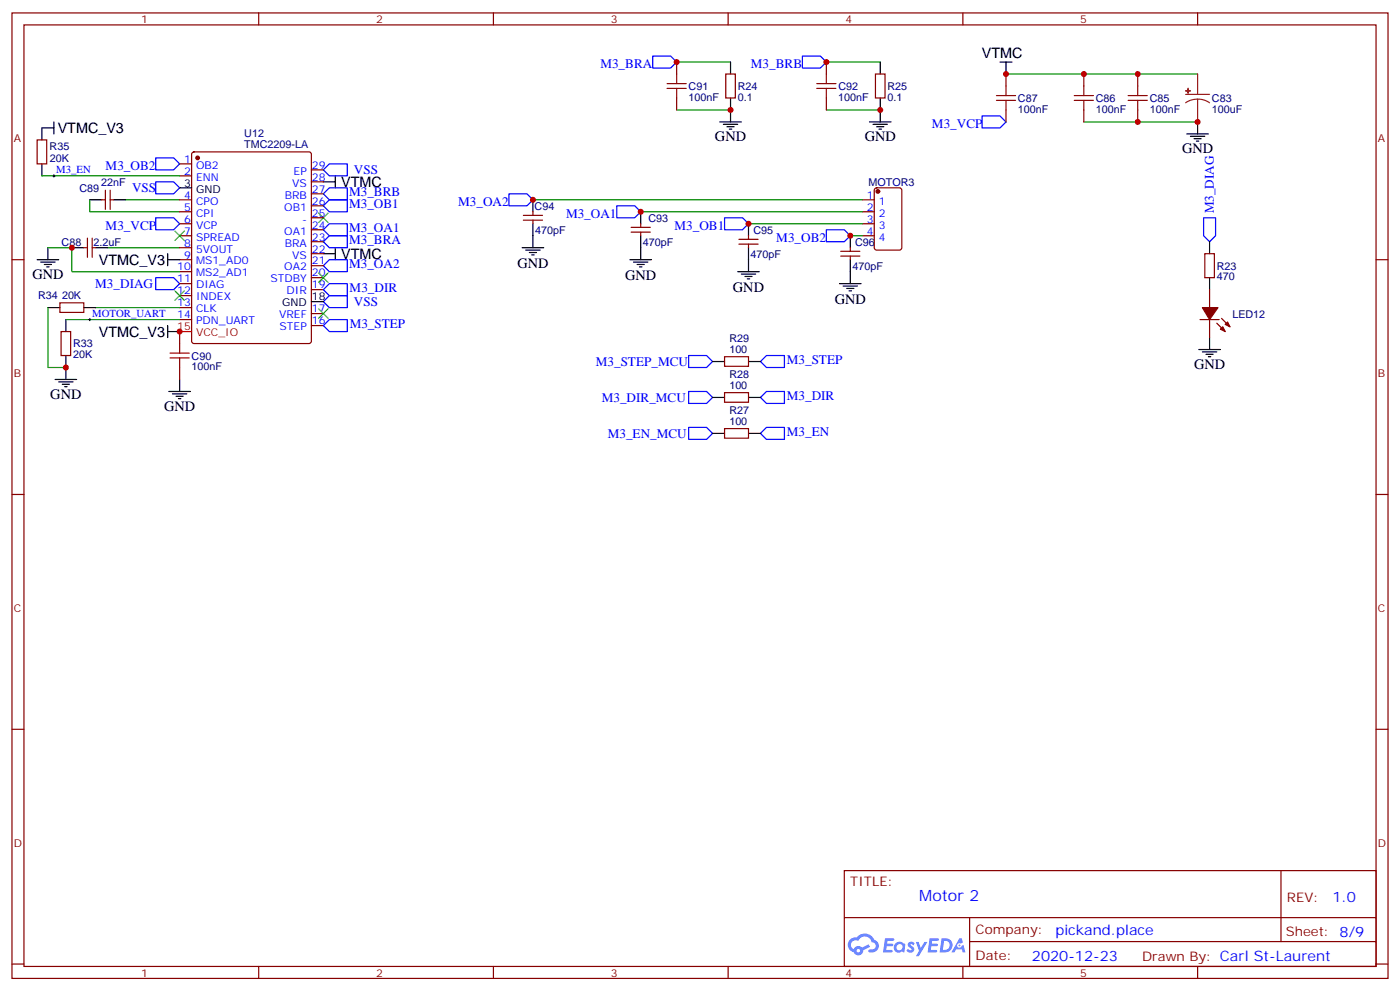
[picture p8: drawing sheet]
<svg xmlns="http://www.w3.org/2000/svg" width="412mm" height="292mm" viewBox="0 0 412 292" stroke-linecap="round" stroke-linejoin="round" font-family="sans-serif">
<g fill="none" stroke="#870000" stroke-width=".35">
<path d="M3.5 3.8h405.4v284.3h-405.4zM7.1 7.3h398.2v277.3h-398.2zM76.2 3.8v3.5M145.3 3.8v3.5M214.5 3.8v3.5M283.6 3.8v3.5M352.8 3.8v3.5M3.5 76.5h3.6M405.3 76.5h3.6M3.5 145.6h3.6M405.3 145.6h3.6M3.5 214.8h3.6"/>
<path d="M405.3 214.8h3.6M248.7 256.4h156.6v28.2h-156.6zM377.3 256.4v20.9M248.7 270.2h156.5M285.6 277.3h119.6M285.6 270.2v14.2M3.5 283.9h3.6M76.2 284.6v3.5M145.3 284.6v3.5M214.5 284.6v3.5M283.6 284.6v3.5M352.8 284.6v3.5"/>
<path d="M405.3 283.9h3.6"/>
</g>
<g fill="#5487ff">
<path d="M267.7 277.6a1.22 1.22 0 0 1 1.7 .2l-.4 .6a.47 .47 0 0 0-.3-.4 .47 .47 0 0 0-.5 .2l.1 .2a1.14 1.14 0 0 1 .8 1.8 1.14 1.14 0 0 1-1.9 0l-.2-.2 .5-.6 .7 .5a.29 .29 0 0 0 .3-.3 .29 .29 0 0 0-.2-.3 1.04 1.04 0 0 1-.6-1.7z"/>
<path d="M260.7 276.3h2.4l.3 .2-.2 .5-1.8 .1-.1 .8h1.5l.3 .4-.3 .4h-1.6l-.2 1.1h1.7l.2 .3-.2 .3-2.6 .1z"/>
<path d="M273.8 276.3h2.4l.3 .2-.1 .5-1.8 .1-.2 .8h1.6l.3 .4-.4 .4h-1.6l-.1 1.1h1.7l.2 .3-.2 .3-2.6 .1z"/>
<path d="M282.6 276.3h.7l.3 1.3-.6 .3a.69 .69 0 0 0-1 .3 .69 .69 0 0 0 .4 .9 .69 .69 0 0 0 .9-.6l.5-.2 .6 2.2h-.8l-.2-.9h-1.8l-.5 .9h-.8z"/>
<path d="M269.8 277.4h.8l.6 1.8 1.1-1.8h.9l-2.6 4.2h-.8l.9-1.5z"/>
<path d="M277.4 276.3l-.6 4.2h1.3a2.11 2.11 0 0 0 2.5-2.1 2.11 2.11 0 0 0-2.5-2.1zM278.1 277.1a1.39 1.39 0 0 1 1.7 1.4 1.39 1.39 0 0 1-1.8 1.3h-.3z"/>
<path d="M263.7 277.9a1.54 1.54 0 0 0-.1 2.2 1.54 1.54 0 0 0 2.2 .1l.6 .3 .3-2.3-.2-.3h-.4a1.49 1.49 0 0 0-2.4 0zM264 278.9a.94 .94 0 0 1 1.8 0 .94 .94 0 0 1-1.8 0z"/>
<path d="M250.4 276.7a2.18 2.18 0 0 0 1.1 3.7 1.44 1.44 0 0 0 1.6 .9 1.44 1.44 0 0 0 1.2-1.4l2-1.1-.5-.7-1.9 1a1.47 1.47 0 0 0-2.4 .4 1.39 1.39 0 0 1-.7-1.9 1.39 1.39 0 0 1 2-.5 2.12 2.12 0 0 1 2.2-1.3 2.12 2.12 0 0 1 1.9 1.7 1.14 1.14 0 0 1 1.1 1.4 1.14 1.14 0 0 1-1.7 .7 .43 .43 0 0 0-.5 .4 .43 .43 0 0 0 .4 .5 1.98 1.98 0 0 0 2.5-1.2 1.98 1.98 0 0 0-1.2-2.6 3.1 3.1 0 0 0-5.3-.6l-.9 .1zM252.3 280a.55 .55 0 0 1 1.1 0 .55 .55 0 0 1-1.1 0z"/>
<circle cx="282.6" cy="278.4" r=".26"/>
</g>
<g fill="none" stroke="#870000" stroke-width=".35">
<path d="M199.3 18.3v3.5M243.4 18.3v3.5M199.3 28.9v3.5M213.8 21.8h2.8v7.1h-2.8zM243.4 28.9v3.5M257.9 21.8h2.8v7.1h-2.8zM296.3 21.8v3.5M296.3 32.4v3.5M319.3 21.8v3.5M319.3 32.4v3.5M335.1 21.8v3.5M335.1 32.4v3.5"/>
<path d="M10.9 41.2h2.9v7.1h-2.9zM30 58.8h1M31 56v5.7M32.5 58.8h1M32.5 56v5.7M52.9 58.8h3.5M52.9 48.3h3.5M52.9 51.8h3.5M56.7 44.9l.4-.2h33.9l.7 .5v55.3l-.4 .6-34.2 .1-.6-.5-.1-55.3zM91.7 57.1h3.5M91.7 53.6h3.5M91.7 50h3.5"/>
<path d="M254 58.8h3.5M257.8 55.5l.4-.2h6.7l.7 .4v17.3l-.4 .6-7 .1-.6-.5-.1-17.2zM24.7 73h1.1M25.8 70.1v5.7M27.2 70.1v5.7M27.2 73h1M52.9 62.4h3.5M52.9 65.9h3.5M52.9 69.4h3.5M52.9 73h3.5M52.9 76.5h3.5M91.7 78.2h3.5"/>
<path d="M91.7 74.7h3.5M91.7 71.2h3.5M91.7 67.7h3.5M91.7 64.1h3.5M91.7 60.6h3.5M154.2 64.8h5.6M154.2 63.4h5.6M157 62.4v1M157 64.8v1.1M185.9 68.4h5.7M185.9 67h5.7M188.7 65.9v1.1"/>
<path d="M188.7 68.4v1M217.7 71.9h5.6M217.7 70.5h5.6M220.5 69.4v1.1M220.5 71.9v1.1M247.6 75.4h5.7M247.6 74h5.7M250.5 73v1M250.5 75.4v1.1M254 62.4h3.5M254 65.9h3.5M254 69.4h3.5"/>
<path d="M354.9 74.7h2.8v7.1h-2.8zM17.6 89.2h7.1v2.8h-7.1zM18 97.6h2.8v7.1h-2.8zM52.9 94.1h3.5M52.9 97.6v3.6M52.9 80h3.5M52.9 83.5h3.5M52.9 87.1h3.5M52.9 90.6h3.5M91.7 95.9h3.5M91.7 92.4h3.5M91.7 85.3h3.5"/>
<path d="M91.7 81.8h3.5M353.5 94.1h5.6M356.3 85.3v5.3M356.3 94.1v5.3M358.4 95.2l2.5 2.4M359.8 93.8l2.5 2.4M52.9 108.2v3.6M213.4 115.6h7.1v2.9h-7.1zM213.4 105.1h7.1v2.8h-7.1zM213.4 126.2h7.1v2.8h-7.1z"/>
</g>
<g fill="#870000" stroke="#870000" stroke-width=".35">
<path d="M359.5 96.9l.7-.7 .7 1.4z"/>
<path d="M361.6 94.8l.7 1.4-1.4-.7z"/>
<path d="M354.2 90.6h4.6l-2.5 3.5z"/>
<circle cx="258.6" cy="56.4" r=".53"/>
<circle cx="58.2" cy="46.5" r=".53"/>
</g>
<g fill="none" stroke="#008700" stroke-width=".35">
<path d="M199.3 18.3h15.9M243.4 18.3h15.9M199.3 32.4h15.9M243.4 32.4h15.9M296.3 21.8h56.5M319.3 35.9h33.5M12.3 51.8h40.6M26.5 58.8v3.6h26.4M37 58.8h15.9M157 58.8h97M14.1 73h7.1v7h31.7M31.7 73h21.2"/>
<path d="M188.7 62.4h65.3M220.5 65.9h33.5M250.5 69.4h3.5M14.1 90.6v17.6h5.3M19.4 94.1h33.5M28.2 90.6h24.7"/>
</g>
<g fill="none" stroke="#000" stroke-width=".35">
<path d="M215.2 18.3v3.5M259.3 18.3v3.5M294.6 18.3h3.5M296.3 18.3v3.5M15.9 37.7h-3.6v3.5M15.9 35.9v3.5M212 35.9h6.4M213.1 36.6h4.2M214.1 37.3h2.2M214.8 38h.7M215.2 28.9v7M256.1 35.9h6.4"/>
<path d="M257.2 36.6h4.2M258.2 37.3h2.1M258.9 38h.7M259.3 28.9v7M349.6 39.4h6.4M352.8 35.9v3.5M12.3 48.3v3.5M26.5 58.8h3.5M33.5 58.8h3.5M52.9 55.3h3.5M95.2 53.6h3.6M98.8 51.8v3.5"/>
<path d="M157 58.8v3.6M350.7 40.1h4.2M351.7 40.9h2.1M352.4 41.6h.7M10.9 76.5h6.4M12 77.2h4.2M13.1 77.9h2.1M13.8 78.6h.7M14.1 73v3.5M21.2 73h3.5M28.2 73h3.5M49.4 76.5h3.5"/>
<path d="M49.4 74.7v3.5M95.2 74.7h3.6M98.8 73v3.5M153.8 73h6.4M154.9 73.7h4.2M155.9 74.4h2.1M156.6 75.1h.7M157 65.9v7.1M185.6 76.5h6.3M186.6 77.2h4.3M187.7 77.9h2.1M188.4 78.6h.7"/>
<path d="M188.7 62.4v3.5M188.7 69.4v7.1M220.5 65.9v3.5M220.5 73v7M250.5 69.4v3.6M250.5 76.5v7M356.3 71.2v3.5M14.1 90.6h3.5M19.4 94.1v3.5M24.7 90.6h3.5M49.4 97.6h3.5M49.4 95.9v3.5"/>
<path d="M91.7 88.8h3.5M217.3 80h6.4M218.4 80.7h4.2M219.4 81.4h2.1M220.1 82.1h.7M247.3 83.5h6.3M248.4 84.2h4.2M249.4 84.9h2.1M250.1 85.7h.7M356.3 81.8v3.5M356.3 99.4v3.5M16.2 111.8h6.4"/>
<path d="M17.3 112.5h4.2M18.3 113.2h2.2M19 113.9h.8M19.4 104.7v7.1M49.7 115.3h6.4M50.8 116h4.2M51.9 116.7h2.1M52.6 117.4h.7M52.9 111.8v3.5M209.9 117.1h3.5M209.9 106.5h3.5M220.5 117.1h3.5"/>
<path d="M220.5 106.5h3.5M353.1 102.9h6.4M354.2 103.6h4.2M355.2 104.4h2.2M356 105.1h.7M209.9 127.6h3.5M220.5 127.6h3.5"/>
</g>
<path d="M349.2 27.8h7.1M352.8 29.2l1.8 .2 1.7 .9M352.8 29.2l-1.9 .2-1.7 .9M352.8 21.8v6M352.8 29.2v6.7" fill="none" stroke="#8c2424" stroke-width=".35"/>
<g fill="#8c2424" stroke="#8c2424" stroke-width=".35">
<path d="M349.2 26.7l1.5 .1z"/>
<path d="M350 26v1.4z"/>
</g>
<g fill="none" stroke="#a10000" stroke-width=".35">
<path d="M196.5 26h5.6M196.5 24.6h5.6M199.3 21.8v2.8M199.3 26v2.9M240.6 26h5.6M240.6 24.6h5.6M243.4 21.8v2.8M243.4 26v2.9M293.5 29.6h5.7M293.5 28.2h5.7M296.3 25.3v2.9M296.3 29.6v2.8"/>
<path d="M316.4 29.6h5.7M316.4 28.2h5.7M319.3 25.3v2.9M319.3 29.6v2.8M332.3 29.6h5.7M332.3 28.2h5.7M335.1 25.3v2.9M335.1 29.6v2.8M50.1 105.4h5.6M50.1 104h5.6M52.9 101.2v2.8M52.9 105.4v2.8"/>
</g>
<g fill="none" stroke="#00f" stroke-width=".35">
<path d="M192.3 16.5h5.3l1.7 1.8-1.7 1.7h-5.3zM236.4 16.5h5.3l1.7 1.8-1.7 1.7h-5.3zM289.3 34.1h5.3l1.7 1.8-1.7 1.8h-5.3zM45.9 53.6h5.3l1.7 1.7-1.7 1.8h-5.3zM45.9 46.5h5.3l1.7 1.8-1.7 1.7h-5.3zM95.2 50l1.8-1.7h5.3v3.5h-5.3zM95.2 57.1l1.8-1.8h5.3v3.5h-5.3zM149.9 57.1h5.3l1.8 1.7-1.8 1.8h-5.3zM45.9 64.1h5.3l1.7 1.8-1.7 1.8h-5.3zM95.2 78.2l1.8-1.7h5.3v3.5h-5.3zM95.2 67.7l1.8-1.8h5.3v3.5h-5.3zM95.2 60.6l1.8-1.8h5.3v3.6h-5.3z"/>
<path d="M97 69.4h5.3v3.6h-5.3l-1.8-1.8zM181.7 60.6h5.3l1.7 1.8-1.7 1.7h-5.3zM213.4 64.1h5.3l1.8 1.8-1.8 1.8h-5.3zM243.4 67.7h5.3l1.8 1.7-1.8 1.8h-5.3zM354.5 64.1h3.6v5.3l-1.8 1.8-1.8-1.8zM45.9 81.8h5.3l1.7 1.7-1.7 1.8h-5.3zM95.2 88.8l1.8-1.7h5.3v3.5h-5.3zM95.2 95.9l1.8-1.8h5.3v3.5h-5.3zM95.2 85.3l1.8-1.8h5.3v3.6h-5.3zM202.8 115.3h5.3l1.8 1.8-1.8 1.7h-5.3zM202.8 104.7h5.3l1.8 1.8-1.8 1.7h-5.3zM224 117.1l1.8-1.8h5.3v3.5h-5.3z"/>
<path d="M224 106.5l1.8-1.8h5.3v3.5h-5.3zM202.8 125.9h5.3l1.8 1.7-1.8 1.8h-5.3zM224 127.6l1.8-1.7h5.3v3.5h-5.3z"/>
</g>
<path d="M51.5 68l2.8 2.8M54.3 68l-2.8 2.8M93.8 62.7l2.9 2.8M96.7 62.7l-2.9 2.8M51.5 85.7l2.8 2.8M54.3 85.7l-2.8 2.8M93.8 90.9l2.9 2.9M93.8 80.4l2.9 2.8M96.7 90.9l-2.9 2.9M96.7 80.4l-2.9 2.8" fill="none" stroke="#3c3" stroke-width=".35"/>
<path d="M52.9 97.6h3.5" fill="none" stroke="#f00" stroke-width=".35"/>
<path d="M15.5 51.8h.7M15.9 51.4v.7M26.1 94.1h.7M26.5 93.8v.7" fill="none" stroke="#000" stroke-width=".29"/>
<g fill="#c00">
<circle cx="335.1" cy="35.9" r=".88"/>
<circle cx="335.1" cy="21.8" r=".88"/>
<circle cx="319.3" cy="21.8" r=".88"/>
<circle cx="296.3" cy="21.8" r=".88"/>
<circle cx="52.9" cy="97.6" r=".88"/>
<circle cx="220.5" cy="65.9" r=".88"/>
<circle cx="250.5" cy="69.4" r=".88"/>
<circle cx="199.3" cy="18.3" r=".88"/>
<circle cx="243.4" cy="18.3" r=".88"/>
<circle cx="259.3" cy="32.4" r=".88"/>
<circle cx="215.2" cy="32.4" r=".88"/>
<circle cx="352.8" cy="35.9" r=".88"/>
<circle cx="157" cy="58.8" r=".88"/>
<circle cx="188.7" cy="62.4" r=".88"/>
<circle cx="19.4" cy="108.2" r=".88"/>
<circle cx="21.2" cy="73" r=".88"/>
</g>
<text font-size="4.6" fill="#00f" x="270.8" y="265.4">Motor 2</text>
<g font-size="4.2">
<text x="289.2" y="17.2">VTMC</text>
<text x="17" y="39.1">VTMC_V3</text>
<text x="210.6" y="41.6">GND</text>
<text x="254.7" y="41.6">GND</text>
<text x="348.2" y="45.1">GND</text>
<text x="100.5" y="55.1">VTMC</text>
<text x="29.1" y="78">VTMC_V3</text>
<text x="100.5" y="76.2">VTMC</text>
<text x="9.5" y="82.1">GND</text>
<text x="152.4" y="78.9">GND</text>
<text x="184.1" y="82.5">GND</text>
<text x="215.9" y="86">GND</text>
<text x="245.9" y="89.5">GND</text>
<text x="29.1" y="99.2">VTMC_V3</text>
<text x="351.7" y="108.6">GND</text>
<text x="14.8" y="117.4">GND</text>
<text x="48.3" y="120.9">GND</text>
</g>
<g font-size="4.2" fill="#00f">
<text x="392.5" y="265.7">1.0</text>
<text x="310.9" y="275.2">pickand.place</text>
<text x="304" y="283">2020-12-23</text>
</g>
<g font-size="3.9" fill="#00f">
<text x="176.8" y="20">M3_BRA</text>
<text x="221.2" y="20">M3_BRB</text>
<text x="274.5" y="37.7">M3_VCP</text>
<text x="31.1" y="50">M3_OB2</text>
<text x="104.2" y="51.3">VSS</text>
<text x="38.9" y="56.6">VSS</text>
<text x="102.8" y="57.8">M3_BRB</text>
<text x="102.8" y="61.4">M3_OB1</text>
<text x="135" y="60.6">M3_OA2</text>
<text x="166.7" y="64.1">M3_OA1</text>
<text x="357.6" y="62.8" transform="rotate(-90 357.6 62.8)">M3_DIAG</text>
<text x="31.1" y="67.7">M3_VCP</text>
<text x="102.8" y="71.9">M3_BRA</text>
<text x="102.8" y="68.4">M3_OA1</text>
<text x="198.7" y="67.7">M3_OB1</text>
<text x="228.7" y="71.2">M3_OB2</text>
<text x="102.8" y="79">M3_OA2</text>
<text x="28.1" y="84.8">M3_DIAG</text>
<text x="103" y="86.1">M3_DIR</text>
<text x="104.2" y="90.1">VSS</text>
<text x="103" y="96.7">M3_STEP</text>
<text x="175.5" y="107.7">M3_STEP_MCU</text>
<text x="231.8" y="107.2">M3_STEP</text>
<text x="177.3" y="118.3">M3_DIR_MCU</text>
<text x="231.8" y="117.8">M3_DIR</text>
<text x="179" y="128.9">M3_EN_MCU</text>
<text x="231.8" y="128.4">M3_EN</text>
</g>
<g font-size="3.9" fill="#800">
<text x="250.5" y="261">TITLE:</text>
<text x="379.1" y="265.7">REV:</text>
<text x="287.4" y="275.2">Company:</text>
<text x="378.7" y="275.8">Sheet: 8/9</text>
<text x="287.4" y="282.9">Date:</text>
<text x="336.4" y="282.9">Drawn By: Carl St-Laurent</text>
</g>
<g font-size="3.2" fill="#800">
<text x="41.6" y="6.8">1</text>
<text x="110.8" y="6.8">2</text>
<text x="179.9" y="6.8">3</text>
<text x="249.1" y="6.8">4</text>
<text x="318.2" y="6.8">5</text>
<text x="4.1" y="41.9">A</text>
<text x="405.9" y="41.9">A</text>
<text x="4.1" y="111.1">B</text>
<text x="405.9" y="111.1">B</text>
<text x="4.1" y="180.2">C</text>
<text x="405.9" y="180.2">C</text>
<text x="4.1" y="249.3">D</text>
<text x="405.9" y="249.3">D</text>
<text x="41.6" y="287.6">1</text>
<text x="110.8" y="287.6">2</text>
<text x="179.9" y="287.6">3</text>
<text x="249.1" y="287.6">4</text>
<text x="318.2" y="287.6">5</text>
</g>
<g font-size="3.2" fill="#000080">
<text x="202.8" y="29.7">100nF</text>
<text x="202.9" y="26.5">C91</text>
<text x="217.3" y="29.7">0.1</text>
<text x="217.3" y="26.5">R24</text>
<text x="246.9" y="29.7">100nF</text>
<text x="246.9" y="26.5">C92</text>
<text x="261.4" y="29.7">0.1</text>
<text x="261.4" y="26.5">R25</text>
<text x="357" y="30">C83</text>
<text x="299.9" y="33.2">100nF</text>
<text x="299.9" y="30">C87</text>
<text x="322.8" y="33.2">100nF</text>
<text x="322.8" y="30">C86</text>
<text x="338.7" y="33.2">100nF</text>
<text x="338.7" y="30">C85</text>
<text x="357" y="33.1">100uF</text>
<text x="72" y="40.4">U12</text>
<text x="14.6" y="44.1">R35</text>
<text x="14.7" y="47.6">20K</text>
<text x="72" y="43.6">TMC2209-LA</text>
<text x="23.4" y="56.5">C89</text>
<text x="29.8" y="54.7">22nF</text>
<text x="255.8" y="54.7">MOTOR3</text>
<text x="157.5" y="61.7">C94</text>
<text x="191" y="65.3">C93</text>
<text x="157.6" y="68.8">470pF</text>
<text x="221.9" y="68.8">C95</text>
<text x="18.1" y="72.4">C88</text>
<text x="27.5" y="72.4">2.2uF</text>
<text x="189.4" y="72.3">470pF</text>
<text x="221.1" y="75.9">470pF</text>
<text x="251.9" y="72.3">C96</text>
<text x="251.1" y="79.4">470pF</text>
<text x="358.4" y="82.6">470</text>
<text x="358.4" y="79.4">R23</text>
<text x="11.2" y="88.2">R34</text>
<text x="18.3" y="88.1">20K</text>
<text x="363" y="93.5">LED12</text>
<text x="214.8" y="100.9">R29</text>
<text x="21.5" y="105.5">20K</text>
<text x="21.5" y="102.3">R33</text>
<text x="56.4" y="105.9">C90</text>
<text x="214.8" y="104">100</text>
<text x="56.4" y="109">100nF</text>
<text x="214.8" y="111.4">R28</text>
<text x="214.8" y="114.6">100</text>
<text x="214.8" y="125.2">100</text>
<text x="214.8" y="122">R27</text>
</g>
<g font-size="3.2" fill="#00f">
<text x="54.3" y="47.9">1</text>
<text x="16.6" y="50.9">M3_EN</text>
<text x="54.3" y="51.4">2</text>
<text x="57.7" y="49.7">OB2</text>
<text x="57.7" y="53.2">ENN</text>
<text x="86.5" y="51.4">EP</text>
<text x="91.9" y="53.2">28</text>
<text x="91.9" y="49.7">29</text>
<text x="54.3" y="58.5">4</text>
<text x="83.9" y="58.5">BRB</text>
<text x="86.1" y="55">VS</text>
<text x="91.9" y="56.7">27</text>
<text x="255.3" y="58.5">1</text>
<text x="54.3" y="62">5</text>
<text x="54.3" y="65.5">6</text>
<text x="57.7" y="60.3">CPO</text>
<text x="57.7" y="63.8">CPI</text>
<text x="83.7" y="62">OB1</text>
<text x="89" y="65.5">-</text>
<text x="91.9" y="63.8">25</text>
<text x="91.9" y="60.3">26</text>
<text x="255.3" y="62">2</text>
<text x="255.3" y="65.5">3</text>
<text x="258.8" y="60.3">1</text>
<text x="258.8" y="63.8">2</text>
<text x="54.3" y="69.1">7</text>
<text x="57.7" y="67.3">VCP</text>
<text x="57.7" y="70.8">SPREAD</text>
<text x="83.7" y="69.1">OA1</text>
<text x="91.9" y="70.8">23</text>
<text x="91.9" y="67.3">24</text>
<text x="255.3" y="69.1">4</text>
<text x="258.8" y="67.3">3</text>
<text x="258.8" y="70.8">4</text>
<text x="54.3" y="72.6">8</text>
<text x="54.3" y="76.1">9</text>
<text x="57.7" y="74.4">5VOUT</text>
<text x="57.7" y="77.9">MS1_AD0</text>
<text x="83.9" y="72.6">BRA</text>
<text x="86.1" y="76.1">VS</text>
<text x="91.9" y="77.9">21</text>
<text x="91.9" y="74.4">22</text>
<text x="52.2" y="79.7">10</text>
<text x="52.2" y="83.2">11</text>
<text x="57.7" y="81.4">MS2_AD1</text>
<text x="79.7" y="83.2">STDBY</text>
<text x="83.7" y="79.7">OA2</text>
<text x="91.9" y="81.4">20</text>
<text x="52.2" y="86.7">12</text>
<text x="57.7" y="84.9">DIAG</text>
<text x="57.7" y="88.5">INDEX</text>
<text x="84.4" y="86.7">DIR</text>
<text x="91.9" y="84.9">19</text>
<text x="27.2" y="93.2">MOTOR_UART</text>
<text x="52.2" y="90.2">13</text>
<text x="52.2" y="93.8">14</text>
<text x="57.7" y="92">CLK</text>
<text x="57.7" y="95.5">PDN_UART</text>
<text x="82.2" y="93.8">VREF</text>
<text x="91.9" y="95.5">16</text>
<text x="91.9" y="92">17</text>
<text x="82.4" y="97.3">STEP</text>
</g>
<g font-size="3.2">
<text x="54.3" y="55">3</text>
<text x="57.7" y="56.7">GND</text>
<text x="91.9" y="88.5">18</text>
<text x="83.1" y="90.2">GND</text>
</g>
<g font-size="3.2" fill="#f00">
<text x="52.2" y="97.3">15</text>
<text x="57.7" y="99.1">VCC_IO</text>
</g>
</svg>
